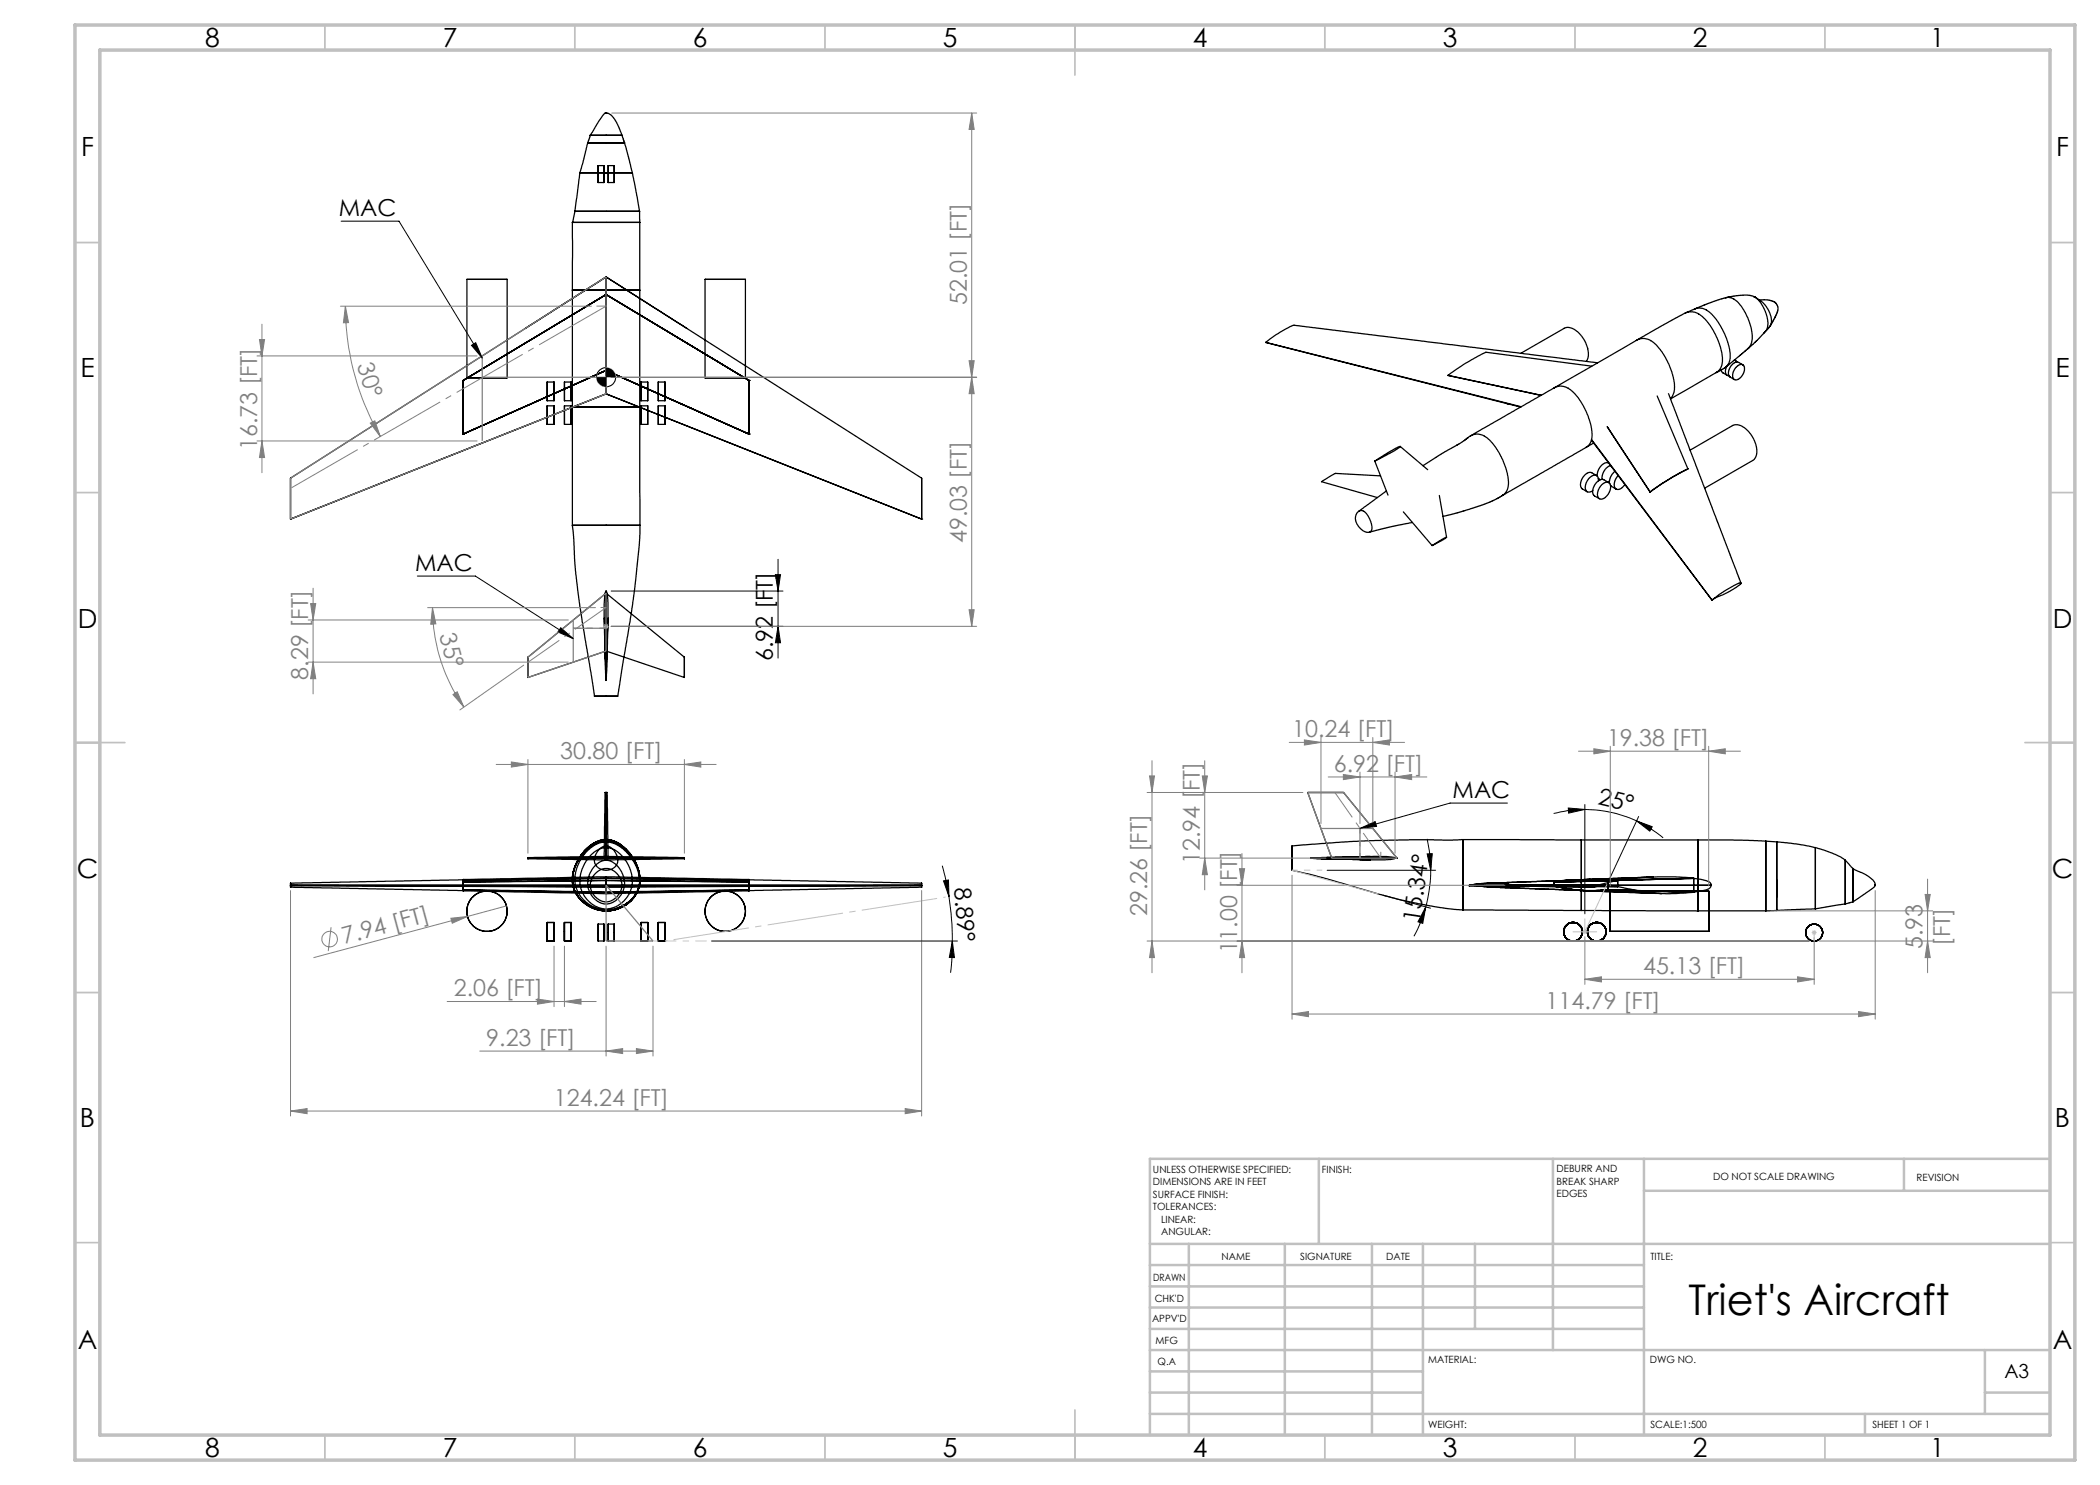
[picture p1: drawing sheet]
<svg xmlns="http://www.w3.org/2000/svg" width="420mm" height="297mm" viewBox="0 0 420 297" stroke-linecap="round" stroke-linejoin="round" font-family="sans-serif">
<g fill="none" stroke="#000" stroke-width=".25">
<path d="M116 34.6h10.5zM117.5 28.6h7.4zM118 27.1h6.4zM119.6 33.1v3.4zM119.6 36.5h1.2M119.6 33.1h1.2M120.8 33.1v3.4zM121.1 22.6h.2zM121.2 22.6h-.2l-.4 .4-.9 1.3-1.7 2.8-.5 1.4-1.5 6.1-1.2 8.4a14.9 14.9 0 0 0-.3 5.3v56.9l.3 2.5 .2 5.1 .5 5.2 3.4 21.2M121.2 22.6l.5 .1 .5 .3 1 1.2 .7 1.4 1 3 1.5 5.6 .6 2.9 .9 5.2 .1 1.6v63.1l-1.2 11.7-3.3 20.5M121.6 33.1v3.4zM121.6 36.5h1.2"/>
<path d="M121.6 33.1h1.2M122.8 33.1v3.4zM93.4 55.9h8zM93.4 55.9v19.7M101.4 55.9v19.7M114.5 44.5h13.5zM114.5 58h13.5zM115 42.3h12.9zM121.2 58.9h.1M121.2 55.4l-16.1 10.3M121.2 55.4l16.2 10.3M121.2 55.4v3.5"/>
<path d="M121.2 58.9l-28.6 17.2M121.2 58.9l28.6 17.2M121.2 58.9v15.2M121.2 55.4l-63.1 40.2M121.2 55.4l63.1 40.2M141 55.9h8.1zM141 55.9v19.7M149.1 55.9v19.7M350.8 59.3l-.9-.2-1.3-.1-3.4 .5M350.8 59.3l.9 .7 .9 1.2 .8 2.2 .2 1.5-.2 .7-.4 .9-3.4 3.2M350.8 59.3l1.1 .8M351.8 60l1.2-.1 1.2 .2 .8 .3 .5 .7 .1 .9-.1 .5-1.5 2.7"/>
<path d="M92.6 76.1v10.7M92.6 76.1h.1M93.4 75.6h8zM109.4 76.4v3.7zM109.4 76.4h1.4M110.8 76.4v3.7zM112.9 76.4v3.7zM112.9 76.4h1.3M114.2 76.4v3.7zM121.2 78.8h.1M121.2 74.1h.1M121.2 74.1v4.7"/>
<path d="M121.2 74.1l-28.6 12.7M121.2 74.1l28.6 12.7M121.2 78.8l-63.1 25M121.2 78.8l63.1 25M128.2 76.4v3.7zM128.2 76.4h1.3M129.5 76.4v3.7zM131.7 76.4v3.7zM131.7 76.4h1.3M133 76.4v3.7zM141 75.6h8.1zM149.8 76.1h.1"/>
<path d="M149.8 76.1v10.7M253.2 68.5l1.9-1.5 3.2-1.8a1.47 1.47 0 0 1 1.4 0l59.8 7.4M253.2 68.5l51 12.8M253.2 68.5l50.9 12.9M289.6 75.1l18.6 4M289.6 75.1l18.7 4M304.2 70.7l8.6-5.1 .9-.1 1.1 .3 .7 .6 .9 .9 .6 .9 .5 1.4 .2 .9-.1 .9-.3 .9M310.8 77.6l-16.7 9.6M310.8 77.6l1.2-.4 1.3 .3 1.2 .8 1.2 1.3 1 1.7 1.2 2.6 .5 2.4-.1 1.6 24.1 32.1M318.3 73.2l-21.1-2.8-4 2.2-3.6 2.5M327.3 68.1l-16.5 9.5M327.3 68.1l7.8-4.5 1.9-1 .9-.2 1.2 .1 1.4 .8 1.2 1.3 1 1.6 1 2.2 .7 2.2 .1 1.8-.4 1.2-.7 .8-9.3 5.4"/>
<path d="M327.3 68.1l1.1-.4h.5l1.1 .3 1.4 1.1 1 1.3 .7 1.2 1.3 2.8 .5 2.4-.1 1.6-.3 .9-.4 .4M331.4 79.2l6.2 14.6M333.7 78.7l14.5 37.9M337.1 62.6l2.4-1h.8l.9 .3 1.6 1.4 1.7 2.5 1.1 2.8 .3 1.3 .1 1.7-.1 .8-.4 .7-.9 .7-1.4 .7M338.9 61.8l4-1.6 2.4-.7 1 .1 1 .6 .9 1 .8 1.2 .8 1.7 .4 1.5 .2 2.2-.2 1.1-.6 .8M344.2 74l.4 .6 .8 .5M345.3 73.3l-.2 .7v.5l.3 .6h.4M346.8 72.1l.6 .3M346.9 72l.2 .1M347.2 73.4l.6-.4 .7-.1 .4 .4v.7l-.3 .9-.5 .6-.5 .4-.5 .1-.5-.4-.1-.8zM348.5 73l-.9-.6h-.4l-.6 .3-.6 .8-.3 .9v.6l.3 .4 .9 .5M349.6 69.7l-4.5 3.7"/>
<path d="M351.9 60l.6 .5 .8 .9 .6 1.1 .4 1.1-.1 1.3-1.2 1.5M58.1 95.6v8.2M92.6 86.8h.1M109.4 81.2v3.7zM109.4 80.1h1.4M109.4 84.9h1.4M109.4 81.2h1.4M110.8 81.2v3.7zM112.9 81.2v3.7zM112.9 80.1h1.3M112.9 84.9h1.3M112.9 81.2h1.3"/>
<path d="M114.2 81.2v3.7zM114.5 81.4h13.5zM128.2 81.2v3.7zM128.2 80.1h1.3M128.2 84.9h1.3M128.2 81.2h1.3M129.5 81.2v3.7zM131.7 81.2v3.7zM131.7 80.1h1.3M131.7 84.9h1.3M131.7 81.2h1.3M133 81.2v3.7z"/>
<path d="M149.8 86.8h.1M184.3 95.6v8.2M267.1 94.7l9 .5M267.2 94.7l-2.9 1.6 11.2 3.2M275 92.2l2.6 6.8M277.3 98.2l-5.6 4.1M280 89.3l-1.4 1-3.6 1.9M280 89.3l-1.9 .9-3.1 2M280 89.3l5.5 4.6M284.6 93.1l3.7-2.4 4.2-2.3 1.5-1.2 1.2-.4 1.4 .3 1.3 .8 1.5 2 1.2 2.3 .8 2.4 .3 1.7-.2 1.5-.7 1.1-2.3 1.3-1.8 .7-5 1.6-3.1 .8M287.9 99.1l1.4 8.4M301.4 80.7l.6 .2"/>
<path d="M317.2 89.5l-16.7 9.6M317.2 89.5l.7-.7 .4-.8 24.1 32M318.7 88.6l-1.5 .9M319.3 95.1l-1-.6h-.4l-.8 .3-.7 .9-.3 .8 .1 .9 .2 .4 1 .6M319.7 95.7l.3 .3M319.7 96.2l-.2-.9-.3-.3h-.5l-.8 .5-.5 .8-.4 1.1 .2 .7 .4 .3h.5l.5-.3M320.4 96.9l.7-.5 .6 .1 .4 .4v.7l-.2 .7-.4 .8-.6 .5-.8 .2-.4-.2-.2-.8 .2-.9zM321.5 85.4l8.5 13zM321.7 96.5l-1.1-.6h-.3l-1 .5-.4 .7-.4 1.1 .1 .6 .3 .4 1 .5M321.8 92.7l-.7-.1-.9 .6-.7 1.1v.9M321.9 96.2l-.4 .2M322.1 97.1l1.1 .7"/>
<path d="M322.1 93.1l-.6 .3-.6 .7-.5 1.1v.7M323 94.3l-.9 1.1-.2 .8v.5M323.6 95.1l-.6 1.1-.2 .7 .2 .7 .4 .3h.5l.5-.4 .6-.6M330 98.4h.1M337.6 93.8l-2.8 1.4-2.5 1.6-2.3 1.6M337.6 93.8l-5 2.8-2.6 1.8M338 90l9-5.1 .8 .1 1.1 .5 1.2 1.3 .8 1.3 .4 1.3 .1 1.2-.2 .7-.4 .6-9.9 5.7M58.1 103.8h.1M114.5 105.1h13.5zM121.2 118.2l-.2 .5-.2 2.1 .1 4.7 .3 5.8M121.2 118.2l.3 .8 .1 1.5v4.7l-.4 6.1M121.2 118.6v11.6"/>
<path d="M121.2 118.2v10.7M121.2 118.6l15.7 12.8M121.2 118.6l-15.6 12.8M184.3 103.8h.1M271.4 102.5l.5-.3 .6-.1 .5 .3 .6 .7 .5 1.2 .3 1-.1 .7-.3 .4h-.9l-.8-.5-.6-.6-.6-1.5v-.5zM280.7 102.4l5.7 6.7M282.5 104.5l-4.6 .9-4.1 1.1M289.3 107.5l-2.9 1.6M289.3 107.5l-1 .7-1.9 .9M348.2 116.6h-.3l-.5 .2-2.1 1.2-2.9 2M348.2 116.6l-.2 .3-1.4 1-1.3 .7-2 .9-.9 .5M105.6 131.4v4.1"/>
<path d="M118.9 139.2h4.6zM120.8 123.6l.2 8.2M121.2 128.9l-.2 1.4 .2 5.8M121.2 128.9l.2 1.1-.2 6.1M121.2 131.3v4.8M121.2 130.2l15.7 5.3M121.2 130.2l-15.6 5.3M121.6 123.6l-.2 8.2M136.9 131.4v4.1M342.4 120h.1M121 158.5l-.2 13.1M121 158.5h.2z"/>
<path d="M121.2 158.5h.2zM121.2 158.5v13.1M121.4 158.5l.2 13.1M261.5 158.5h7.2M261.5 158.5l4.8 13.1M268.7 158.5l10.7 13.1M58.1 177.1h63.1M58.1 177.4l34.5 .7M58.1 177.1v.3v-.3M58.1 177.1v-.5v.5M58.1 177.1h.1M58.1 177.1h126.2"/>
<path d="M58.1 177.1l63.1 .3M58.1 177.1l63.1 .2M92.6 176l-34.5 .6M92.6 175.9l15.6-.3a719.8 719.8 0 0 1 38.9 .3h2.7M92.6 178.2l15.7 .3a504.3 504.3 0 0 0 32.5-.1l9-.2M92.6 176.1v-.2v.5M92.6 176.1v1.9M92.6 178l28.6 .5M105.6 171.5l15.6-.2 15.7 .2M105.6 171.8l14 .2 17.3-.2M105.6 171.5v.1zM105.6 171.6v.2z"/>
<path d="M105.6 171.6h31.3M114.5 175.9v-.1l.2 1.6 .4 1.1 .7 1 1.4 1.4 2.1 1 2.3 .3 1.8-.4 1.8-.9 1.2-1.1M114.8 173.9l-.3 1.6 .2 2.1 .9 1.7 1.5 1.4M116.9 170.2l1.4-1.3 1.9-.9h1.7l1.5 .5 1.8 1.3 1.4 1.8 1 2.1 .4 2-.2 1.6-.6 1.4-1.4 1.6-1.5 1-1.7 .6-2.1 .1-1.8-.5-1.6-.8a6 6 0 0 1-1.8-8.2l.6-1.1zM117.1 170.5l1.5-1.2a4.7 4.7 0 0 1 6.3 .7l.1 .2a7.8 7.8 0 0 1 2.6 7.7l-.5 1.2-.7 .9-1.8 1.3-1.9 .7h-2l-1.2-.3-1.2-.5-1.6-1.2-1.2-1.7-.4-1-.1-.9a8.2 8.2 0 0 1 2.1-5.9zM117.1 170l1.2-1 1.5-.8 1.8-.2 1.4 .4 1.8 1.1 1.2 1.3 1.1 1.7 .8 2.4 .1 1.7-.3 1.2-.7 1.3-1.1 1.2-1.5 1.1-1.2 .5-2 .3-1.5-.2a6.3 6.3 0 0 1-4.7-8.7l1-2zM117.1 170l1.3-1.1 1.6-.7 1.5-.2 1.2 .2 1.4 .7 1.6 1.5 1 1.4 1 2.2 .3 1.5-.1 1.3-.4 1.3-.9 1.5-.9 .9-1.6 1-1.7 .5-1.7 .1a6.3 6.3 0 0 1-6.1-7.5l.8-2.2 .8-1.4zM117.2 170.1l1.9-1.3 1.8-.6 1 .1 .9 .2 1.3 .7 .9 .7 .9 1 1.2 1.8 .7 2 .1 1.8a6.7 6.7 0 0 1-8.2 5.5l-.6-.2a6.1 6.1 0 0 1-4-8.5l1-1.9zM117.8 169.5l1.3-.9 1.4-.6h1.2l1.3 .4-1.3-.4-1 .1-1 .2-1 .6-1.1 .9-1.5 1.9 .8-1.2zM118.3 170.9l1.4-1 1.5-.4 1.1 .2 1.4 .8 1.2 1.3 1 1.8 .6 2.3-.2 1.6a5.2 5.2 0 0 1-6.8 3.9l-.2-.1a5.9 5.9 0 0 1-2.4-8.5zM119.1 173.1l.7-.6 .8-.4 .8-.1 .9 .3 1.1 .8 .6 .7 .7 1.4 .2 1.2a3.9 3.9 0 0 1-4.3 4.3l-1-.4-.8-.6-.8-1.1-.4-1.1-.1-1.3 .2-.7 .7-1.6zM119.1 174.7l1.1-.8 .7-.2h.7l1.2 .5 .8 .8 .7 1.2 .1 1.3-.5 1.2-1 1.1-1 .5h-1.3l-1.2-.6-.7-.7-.5-1.1-.1-1.3 .3-1z"/>
<path d="M119.9 169.8l1-.6h.5l.6 .2 .8 .6 .6 1.1 .1 .7v.8l-.5 .8-1 .6-1 .1-.8-.3-1-.7-.3-.8v-.7l.3-.8zM120.8 171.6h.4zM121.2 177.1h63.1M121.2 171.6h.4zM121.2 171.3v.3zM121.2 171.6v.4zM121.2 175.7v1.4M121.2 177.3l-28.6-.1v.9v-.2l28.6 .5M121.2 175.7l-28.6 .4v-.1v.4M121.2 176.1l-28.6 .3M121.2 177.3l28.6-.1v.9v-.2l-28.6 .5M121.2 175.7l28.6 .4v-.1v.4"/>
<path d="M121.2 177.3v-.2v.3M121.2 177.1v1.3M121.2 176.1l28.6 .3M121.2 176.1v1.2M121.2 177.3l-28.6-.1v1v-.2M121.2 177.3v1.4v-.2M121.2 175.6v-.2v.7M121.2 177.3l28.6-.1v1v-.2M121.2 175.6v2.9M121.2 175.6l-28.6 .5M121.2 175.6l28.6 .5M123.8 168.8l-1.1-.6-1.1-.2h-1.1l-1 .3-1.8 1.1-1 1.1-1.2 1.8"/>
<path d="M124.2 169l-1.9-1h-1.8l-.7 .1-1.3 .7-1.7 1.4M126.6 171.6l.6 1.1 .6 1.8 .2 1.9-.2 1-.7 1.6-.9 1.1-1.2 .8-1.6 .7M127.8 177.1h.1M127.9 177.1l-.6 1.6-.7 1-.8 .8-1.7 1.1-2.1 .5M127.9 177.1h.1M127.9 177l.1-1.6-.5-1.9-.9-1.8-.9-1.3-1.6-1.5-1.1-.5-1.2-.4h-1.2l-1.5 .5-1.3 .9-1 .9-1.2 1.6-.7 1.6-.4 1.8v1.4l.5 1.6M127.9 177.1l-.4 1.3-1.3 1.7-1.3 1-1.7 .8M136.9 171.5v.1zM136.9 171.6v.2zM149.8 176l34.5 .6M149.8 176.1v-.2v.5M149.8 176.1v1.9"/>
<path d="M149.8 178l-28.6 .5M184.3 177.4l-34.5 .7M184.3 177.1v-.5v.5M184.3 177.1v.3v-.3M184.3 177.1h.1M184.3 177.1l-63.1 .2M184.3 177.1l-63.1 .3M258.4 174.1l6.2 1.4 11.4 3.4 4.5 1.2 6.7 1.3 5.3 .6 61.4 .2 9.2-.4 6-1 1.4-.4 4-2.7 .4-.4 .1-.4M258.4 169.2v4.9zM262.1 171.6l3.5-.1 .6 .2-1.8 .1zM262.1 171.6h16.9M264.3 171.7l9.7 .3"/>
<path d="M266.3 171.6h13.1M267.4 171.6l7.3-.3h2.7l1.2 .1 .4 .2-.4 .2-1.6 .2-4.4-.1zM274 171.3l-9.7 .2M292.6 167.9l23.7 .1M292.6 167.9l-18.6 .2-6.7 .4-8.9 .7M292.6 167.9v14.1zM293.8 177.1h.1M293.8 177.1l25.1 .3M293.8 177.1l25.1 .2M294.6 177.1h26.7M298.3 177.4l18.6 .7M302 177.1l-.3-.3-1-.1-3-.1-1.8 .1-2.1 .4"/>
<path d="M302 177.1l-.3 .2-2 .1h-2l-2.6-.3h-1.3M302 177.1h40.2M310.8 177.2l12.7 .1M310.8 177.2l5.4 .9h2.8l2.6-.2M310.8 177.2l5.4 .9h2.9l2.5-.2M310.8 177.2l5.3 .9 2.2 .1 3.3-.2M310.8 176.4v.8M315.6 176l-18.2 .7M316.3 168h23.3M316.3 168v14.1zM316.9 178.1l15.4 .6M318.9 177.3v.1"/>
<path d="M321.6 177.9l17.1 .5M321.6 176.1l-5.1-.1-3.1 .1-2.6 .3M321.6 176.1l-5.4-.1-5.4 .4M321.6 176.1l-5.7-.2-5.1 .5M321.6 176.1v1.9M321.6 178l17.1 .5M322.1 178.2v8.1zM322.1 178.2h19.6M323.5 177.3l-2.6-.2-2 .3M323.5 176.1l-4.6 1.2M323.5 176.1l-12.7 .3M323.5 177.3l5.5 1.1 2.2 .2a36.9 36.9 0 0 0 7-.1h.5"/>
<path d="M323.5 176.1v1.2M330.6 175.4l-15 .6M338.7 175.7l1.4 .2 1.6 .4 .5 .4v.4M338.7 175.7l-17.1 .4M338.7 175.6l-3.7-.2h-3.4l-4.6 .2-3.5 .5M338.7 175.6v2.9M338.7 175.6l-17.1 .5M339.6 168h6.9l6.7 .2M339.6 168v14.2zM341.7 178.2v8.1zM342.2 177.1l-.2 .4-.4 .3-2.9 .6M353.2 168.2l2.2 .2"/>
<path d="M353.2 168.2v14zM355.4 168.4l3.7 .4 4 .7M355.4 168.4v13.7zM363.1 169.5l4 1.4 1.1 .5 .8 .6M363.1 169.5v12.3zM369 172l1.6 1.7M369 172v8.8zM370.6 173.7l3.2 1.7 .8 .6 .4 .9M370.6 173.7v6.7zM375 176.9v.2zM109.4 184.5v3.7zM109.4 188.2h1.4"/>
<path d="M109.4 184.5h1.4M110.8 184.5v3.7zM112.9 184.5v3.7zM112.9 188.2h1.3M112.9 184.5h1.3M114.2 184.5v3.7zM119.6 184.8v3.4zM119.6 188.2h1.2M119.6 184.8h1.2M120.8 184.8v3.4zM121.6 184.8v3.4zM121.6 188.2h1.2"/>
<path d="M121.6 184.8h1.2M122.8 184.8v3.4zM128.2 184.5v3.7zM128.2 188.2h1.3M128.2 184.5h1.3M129.5 184.5v3.7zM131.7 184.5v3.7zM131.7 188.2h1.3M131.7 184.5h1.3M133 184.5v3.7zM322.1 186.3h19.6"/>
<circle cx="121.2" cy="177" r=".11"/>
<circle cx="97.4" cy="182.2" r="4"/>
<circle cx="145.1" cy="182.2" r="4"/>
<circle cx="314.6" cy="186.4" r="1.86"/>
<circle cx="319.3" cy="186.4" r="1.86"/>
<circle cx="362.8" cy="186.5" r="1.7"/>
</g>
<g fill="none" stroke="#808080" stroke-width=".2">
<path d="M122.3 22.6h73M194.3 22.6v102.7M194.3 22.6l.5 3.3h-1zM51.4 71.2h44M51.9 67.9h1l-.5 3.3zM52.4 64.8v29.7M68.1 61.2h50.2M69.1 61.2l.6 3.3-1 .1zM69.1 61.2a52.6 52.6 0 0 0 7 26.1M122.2 75.5h73.1M193.8 72.1h1l-.5 3.4zM194.3 75.5l.5 3.2h-1z"/>
<path d="M51.4 88.2h44M52.4 88.2l.5 3.3h-1zM74 84.6l1-.4 1.1 3.1zM62.6 117.6v21.2M61.6 124h52.1M61.6 132.4h52.1M62.1 120.7h1l-.5 3.3zM62.6 132.4l.5 3.3h-1zM85.5 121.5h33.6M86.5 121.5l.7 3.3h-1.1zM86.5 121.5a34.7 34.7 0 0 0 6.3 19.9M90.6 138.9l.8-.5 1.4 3z"/>
<path d="M104.7 133l-12.7 9M122.2 125.3h73.1M193.8 122h1l-.5 3.3zM99.2 152.9h44M102.3 152.4l3.3 .5-3.3 .5zM105.6 151.9v18.7M136.9 152.9l3.3-.5v1zM136.9 151.9v18.7M229.4 158.5h31.2M229.9 155.2h1l-.5 3.3zM230.4 152.1v42.5M240.5 155.2h1l-.6 3.3z"/>
<path d="M240.9 152.1v25.9M257.8 148.5h23.1M260.9 148l3.3 .5-3.3 .5zM264.2 147.5v17.2M265.6 155.4h19.8M268.7 154.9l3.3 .5-3.3 .5zM272 154.4v10.3M274.6 148.5l3.3-.5v1zM274.6 147.5v17.2M279 155.4l3.3-.5v1zM279 154.4v16.2M315.7 150.2h32.4"/>
<path d="M318.8 149.8l3.3 .4-3.3 .6zM322.1 149.3v27.9M341.7 150.2l3.4-.4v1zM341.7 149.3v27.9M58.1 178.1v45.1M184.3 178.1v45.1M240 171.6h25.2M240.9 171.6l.6 3.3h-1zM247.4 177.1h53.6M247.9 173.7h1l-.5 3.4zM248.4 170.7v23.9M258.4 175v28.8"/>
<path d="M375 178.1v25.7M385 178.9h1l-.5 3.3zM385.5 175.8v18.8M66.2 185.5l-.5 4.7M90.2 183.7l3.3-.4-3 1.3zM93.5 183.3l-30.7 8.2M101.3 181.2l-7.8 2.1M107.5 199.8l3.3 .5-3.3 .5zM110.8 189.2v12.1M112.9 189.2v12.1M121.2 189.2v22M130.6 189.2v22"/>
<path d="M229.4 188.2h132.4M230.4 188.2l.5 3.3h-1zM248.4 188.2l.5 3.3h-1zM317 195.9l3.3-.5v1zM317 187.4v9.5M317 195.9h45.8M354.2 182.2h32.3M359.5 195.4l3.3 .5-3.3 .5zM362.8 187.5v9.4M363.8 188.2h22.7M385.5 188.2l.5 3.3h-1zM89.4 200.3h29.8"/>
<path d="M96 210.2h34.6M112.9 200.3l3.3-.5v1zM121.2 210.2l3.3-.5v1zM127.3 209.7l3.3 .5-3.3 .5zM258.4 202.8l3.3-.5v1zM258.4 202.8h116.6M371.7 202.3l3.3 .5-3.3 .5zM58.1 222.2l3.3-.5v1zM58.1 222.2h126.2M181 221.7l3.3 .5-3.3 .5z"/>
<circle cx="65.9" cy="187.8" r="1.55"/>
</g>
<g fill="none" stroke="#000" stroke-width=".2">
<path d="M68.2 44.2h11.6l16.6 27.4M94.3 69.1l.8-.6 1.3 3.1zM121.2 73.5a1.92 1.92 0 0 0-1.9 2M123.2 75.5a1.92 1.92 0 0 1-2 1.9M83.5 115.2h11.6l19.6 12.5M122.2 118.2h34.4M155.1 114.9h1l-.5 3.3zM155.6 111.9v19.7M112.1 125.6l2.6 2.1-3.1-1.3zM122.2 125.3h34.4M155.6 125.3l.5 3.2h-1zM188.5 173.1l1.3 6.2"/>
<path d="M188.7 176.2l1-.2 .1 3.3zM189.8 179.3a62.8 62.8 0 0 1 .7 8.9M265.4 174.1h21.7M272 165.7l3-1.4 .3 1zM276.6 179l9.5 2.6M285.4 170.8l1.1-.1-.4 3.4zM285.4 167.8a28.6 28.6 0 0 1 .7 6.3M286.1 174.1a29.8 29.8 0 0 1-.9 7.3M301.5 160.6h-11.5l-18 5.1M313.7 161.6l3.3 .3-3.3 .7zM317 160.9v21.9M317 161.9a25.5 25.5 0 0 1 10.3 2.3"/>
<path d="M317 161.9a26.6 26.6 0 0 0-6.3 .8M327.3 164.2l3.1 1.1-.4 .9zM327.3 164.2a25.5 25.5 0 0 1 5.3 3.4M327.7 163.3l-5.9 12.8M142.3 188.2h49.2M190.5 188.2l.4 3.3h-1zM190.5 188.2l-.1 4-.3 2.4M285.2 181.4l-.6 3.3-1-.3zM285.2 181.4a28.8 28.8 0 0 1-2.4 5.9"/>
</g>
<g fill="none" stroke="#c0c0c0" stroke-width=".2">
<path d="M120.7 125.3h1M120.9 124.9l.7 .7M121.2 124.8v1M121.6 124.9l-.7 .7M258.4 174.1l17.2 4.7M321.3 176.9l-4.3 9.5M314.6 186.4h4.7M316.6 186l.7 .7M317 183.8v3.1M317.3 186l-.7 .7M362.3 186.5h1M362.5 186.2l.7 .7"/>
<path d="M362.8 186v2.2M363.2 186.2l-.7 .7"/>
<circle cx="121.2" cy="75.5" r="1.92"/>
</g>
<path d="M129.6 188.2h2.1" fill="none" stroke="#c0c0c0" stroke-width=".2" stroke-dasharray="15.2 1.3 1.3 1.3" stroke-linecap="butt"/>
<path d="M133 188.2l56.1-8.8" fill="none" stroke="#c0c0c0" stroke-width=".2" stroke-dasharray="15.2 1.3 1.3 1.3" stroke-dashoffset="-1.7" stroke-linecap="butt"/>
<path d="M133 188.2h8.3" fill="none" stroke="#c0c0c0" stroke-width=".2" stroke-dasharray="15.2 1.3 1.3 1.3" stroke-dashoffset="13" stroke-linecap="butt"/>
<path d="M258.4 174h6" fill="none" stroke="#c0c0c0" stroke-width=".2" stroke-dasharray="15.2 1.3 1.3 1.3" stroke-dashoffset="14.1" stroke-linecap="butt"/>
<path d="M96.4 71.2v17M96.4 75.5h24.8M58.1 95.6l63.1-40.2v23.4l-63.1 25zM105.6 131.4l15.6-12.8v11.6l-15.6 5.3zM114.7 124v8.4M114.7 125.7h6.5M261.5 158.5h7.2l10.7 13.1h-13.1zM121.2 177.1l9.4 11.1h-9.4zM264.2 165.7h10.4M272 165.7v5.9" fill="none" stroke="#808080" stroke-width=".25"/>
<path d="M267 158.5l9.2 13.1" fill="none" stroke="#808080" stroke-width=".2" stroke-dasharray="15.2 1.3 1.3 1.3" stroke-dashoffset="9.1" stroke-linecap="butt"/>
<path d="M121.2 61.2h-1.9M121.2 121.5h-1.1M276.2 171.6v-1.2" fill="none" stroke="#808080" stroke-width=".2" stroke-dasharray="15.2 1.3 1.3 1.3" stroke-linecap="butt"/>
<path d="M272 165.7v5.9" fill="none" stroke="#808080" stroke-width=".2" stroke-dasharray="15.2 1.3 1.3 1.3" stroke-dashoffset="14.2" stroke-linecap="butt"/>
<path d="M121.2 61.2l-63.1 36.5" fill="none" stroke="#808080" stroke-width=".2" stroke-dasharray="15.2 1.3 1.3 1.3" stroke-dashoffset="-.2" stroke-linecap="butt"/>
<path d="M121.2 121.5l-15.6 11" fill="none" stroke="#808080" stroke-width=".2" stroke-dasharray="15.2 1.3 1.3 1.3" stroke-dashoffset="7.6" stroke-linecap="butt"/>
<path d="M114.7 125.6h6.5" fill="none" stroke="#808080" stroke-width=".2" stroke-dasharray="15.2 1.3 1.3 1.3" stroke-dashoffset="13.9" stroke-linecap="butt"/>
<g fill="none" stroke="#c0c0c0" stroke-width=".35">
<path d="M65 5v5M115 5v5M165 5v5M215 5v10M265 5v5M315 5v5M365 5v5M15 48.5h5M410 48.5h5M15 98.5h5M410 98.5h5M15 148.5h10"/>
<path d="M405 148.5h10M15 198.5h5M410 198.5h5M15 248.5h5M410 248.5h5M65 287v5M115 287v5M165 287v5M215 282v10M265 287v5M315 287v5M365 287v5"/>
</g>
<g fill="none" stroke="#c0c0c0" stroke-width=".5">
<path d="M263.8 231.8v17M310.6 231.8v38.2M328.8 231.8v55.2M328.8 238.2h81.2M380.8 231.8v6.4M410 231.8h-180v55.2M230 248.8h180M230 257.3h98.8M230 253h98.8M237.8 248.8v38.2M257 248.8v38.2M274.4 248.8v38.2"/>
<path d="M284.6 248.8v38.2M295 248.8v17M230 265.8h98.8M230 261.5h98.8M230 278.5h54.6M230 274.3h54.6M230 270h180M397 278.5h13M397 270v12.8M230 282.8h180M373 282.8v4.2"/>
</g>
<path d="M15 5h400v287h-400zM20 10h390v277h-390z" fill="none" stroke="#c0c0c0" stroke-width=".7"/>
<g fill="#808080">
<path d="M90.2 183.7l3.3-.4-3 1.3z"/>
<path d="M102.3 152.4l3.3 .5-3.3 .5zM136.9 152.9l3.3-.5v1zM107.5 199.8l3.3 .5-3.3 .5zM112.9 200.3l3.3-.5v1zM58.1 222.2l3.3-.5v1zM181 221.7l3.3 .5-3.3 .5z"/>
</g>
<g fill="#000">
<path d="M155.6 125.3l.5 3.2h-1zM155.1 114.9h1l-.5 3.3z"/>
<path d="M327.3 164.2l3.1 1.1-.4 .9zM313.7 161.6l3.3 .3-3.3 .7z"/>
<path d="M190.5 188.2l.4 3.3h-1zM188.7 176.2l1-.2 .1 3.3z"/>
<path d="M285.2 181.4l-.6 3.3-1-.3zM285.4 170.8l1.1-.1-.4 3.4z"/>
</g>
<g fill="#808080">
<path d="M127.3 209.7l3.3 .5-3.3 .5zM121.2 210.2l3.3-.5v1z"/>
<path d="M258.4 202.8l3.3-.5v1zM371.7 202.3l3.3 .5-3.3 .5zM318.8 149.8l3.3 .4-3.3 .6zM341.7 150.2l3.4-.4v1zM268.7 154.9l3.3 .5-3.3 .5zM279 155.4l3.3-.5v1zM317 195.9l3.3-.5v1zM359.5 195.4l3.3 .5-3.3 .5z"/>
<path d="M193.8 72.1h1l-.5 3.4zM194.3 22.6l.5 3.3h-1zM193.8 122h1l-.5 3.3zM194.3 75.5l.5 3.2h-1zM385.5 188.2l.5 3.3h-1zM385 178.9h1l-.5 3.3zM230.4 188.2l.5 3.3h-1zM229.9 155.2h1l-.5 3.3zM248.4 188.2l.5 3.3h-1zM247.9 173.7h1l-.5 3.4z"/>
<path d="M240.5 155.2h1l-.6 3.3zM240.9 171.6l.6 3.3h-1z"/>
<path d="M260.9 148l3.3 .5-3.3 .5zM274.6 148.5l3.3-.5v1z"/>
</g>
<path d="M94.3 69.1l.8-.6 1.3 3.1zM112.1 125.6l2.6 2.1-3.1-1.3zM119.3 75.5a1.92 1.92 0 0 0 1.9 1.9v-1.9zM121.2 73.5v2h2a1.92 1.92 0 0 0-2-2zM272 165.7l3-1.4 .3 1z" fill="#000"/>
<g fill="#808080">
<path d="M62.1 120.7h1l-.5 3.3zM62.6 132.4l.5 3.3h-1z"/>
<path d="M51.9 67.9h1l-.5 3.3zM52.4 88.2l.5 3.3h-1z"/>
<path d="M86.5 121.5l.7 3.3h-1.1zM90.6 138.9l.8-.5 1.4 3z"/>
<path d="M69.1 61.2l.6 3.3-1 .1zM74 84.6l1-.4 1.1 3.1z"/>
</g>
<text font-size="8.5" x="337.7" y="262.9">Triet's Aircraft</text>
<g font-size="5.3">
<text x="41" y="9.5">8</text>
<text x="88.5" y="9.5">7</text>
<text x="138.5" y="9.5">6</text>
<text x="188.5" y="9.5">5</text>
<text x="238.5" y="9.5">4</text>
<text x="288.5" y="9.5">3</text>
<text x="338.5" y="9.5">2</text>
<text x="386" y="9.5">1</text>
<text x="16.2" y="31.3">F</text>
<text x="411.2" y="31.3">F</text>
<text x="16.1" y="75.5">E</text>
<text x="411.1" y="75.5">E</text>
<text x="15.5" y="125.5">D</text>
<text x="410.5" y="125.5">D</text>
<text x="15.4" y="175.5">C</text>
<text x="410.4" y="175.5">C</text>
<text x="16" y="225.5">B</text>
<text x="411" y="225.5">B</text>
<text x="15.5" y="269.8">A</text>
<text x="410.5" y="269.8">A</text>
<text x="41" y="291.5">8</text>
<text x="88.5" y="291.5">7</text>
<text x="138.5" y="291.5">6</text>
<text x="188.5" y="291.5">5</text>
<text x="238.5" y="291.5">4</text>
<text x="288.5" y="291.5">3</text>
<text x="338.5" y="291.5">2</text>
<text x="386" y="291.5">1</text>
</g>
<g font-size="4.7">
<text x="67.8" y="43.2">MAC</text>
<text x="83" y="114.1">MAC</text>
<text x="154.6" y="132.2" transform="rotate(-90 154.6 132.2)">6.92 [FT]</text>
<text x="290.5" y="159.6">MAC</text>
<text x="319.5" y="160.7" transform="rotate(13 319.5 160.7)">25°</text>
<text x="190.8" y="177.6" transform="rotate(85 190.8 177.6)">8.89°</text>
<text x="283.9" y="184.6" transform="rotate(-82 283.9 184.6)">15.34°</text>
</g>
<g font-size="4.7" fill="#808080">
<text x="193.3" y="61" transform="rotate(-90 193.3 61)">52.01 [FT]</text>
<text x="71.4" y="73" transform="rotate(73 71.4 73)">30°</text>
<text x="51.4" y="90" transform="rotate(-90 51.4 90)">16.73 [FT]</text>
<text x="193.3" y="108.7" transform="rotate(-90 193.3 108.7)">49.03 [FT]</text>
<text x="87.8" y="127" transform="rotate(75 87.8 127)">35°</text>
<text x="61.6" y="135.9" transform="rotate(-90 61.6 135.9)">8.29 [FT]</text>
<text x="258.5" y="147.5">10.24 [FT]</text>
<text x="321.4" y="149.2">19.38 [FT]</text>
<text x="112.1" y="151.9">30.80 [FT]</text>
<text x="266.8" y="154.4">6.92 [FT]</text>
<text x="240" y="172.8" transform="rotate(-90 240 172.8)">12.94 [FT]</text>
<text x="229.4" y="183.3" transform="rotate(-90 229.4 183.3)">29.26 [FT]</text>
<text x="68.9" y="188.8" transform="rotate(-15 68.9 188.8)">7.94 [FT]</text>
<text x="247.4" y="190.7" transform="rotate(-90 247.4 190.7)">11.00 [FT]</text>
<text x="384.5" y="189.9" transform="rotate(-90 384.5 189.9)">5.93</text>
<text x="390" y="189.1" transform="rotate(-90 390 189.1)">[FT]</text>
<text x="328.6" y="194.8">45.13 [FT]</text>
<text x="90.7" y="199.3">2.06 [FT]</text>
<text x="309.1" y="201.8">114.79 [FT]</text>
<text x="97.3" y="209.2">9.23 [FT]</text>
<text x="110.8" y="221.2">124.24 [FT]</text>
</g>
<text font-size="3.9" x="400.9" y="275.5">A3</text>
<g font-size="2">
<text x="230.6" y="234.6">UNLESS OTHERWISE SPECIFIED:</text>
<text x="230.6" y="237.1">DIMENSIONS ARE IN FEET</text>
<text x="230.6" y="239.6">SURFACE FINISH:</text>
<text x="264.4" y="234.6">FINISH:</text>
<text x="311.3" y="234.5">DEBURR AND</text>
<text x="311.3" y="237">BREAK SHARP</text>
<text x="311.3" y="239.5">EDGES</text>
<text x="342.6" y="236">DO NOT SCALE DRAWING</text>
<text x="383.3" y="236.2">REVISION</text>
<text x="230.6" y="242.1">TOLERANCES:</text>
<text x="232.2" y="244.6">LINEAR:</text>
<text x="232.2" y="247.1">ANGULAR:</text>
<text x="244.3" y="252">NAME</text>
<text x="260" y="251.9">SIGNATURE</text>
<text x="277.2" y="251.9">DATE</text>
<text x="330.1" y="251.9">TITLE:</text>
<text x="230.6" y="256.1">DRAWN</text>
<text x="230.9" y="260.3">CHK'D</text>
<text x="230.4" y="264.4">APPV'D</text>
<text x="231.1" y="268.8">MFG</text>
<text x="231.5" y="273">Q.A</text>
<text x="285.6" y="272.5">MATERIAL:</text>
<text x="330" y="272.5">DWG NO.</text>
<text x="285.6" y="285.5">WEIGHT:</text>
<text x="330.1" y="285.6">SCALE:1:500</text>
<text x="374.5" y="285.6">SHEET 1 OF 1</text>
</g>
</svg>
